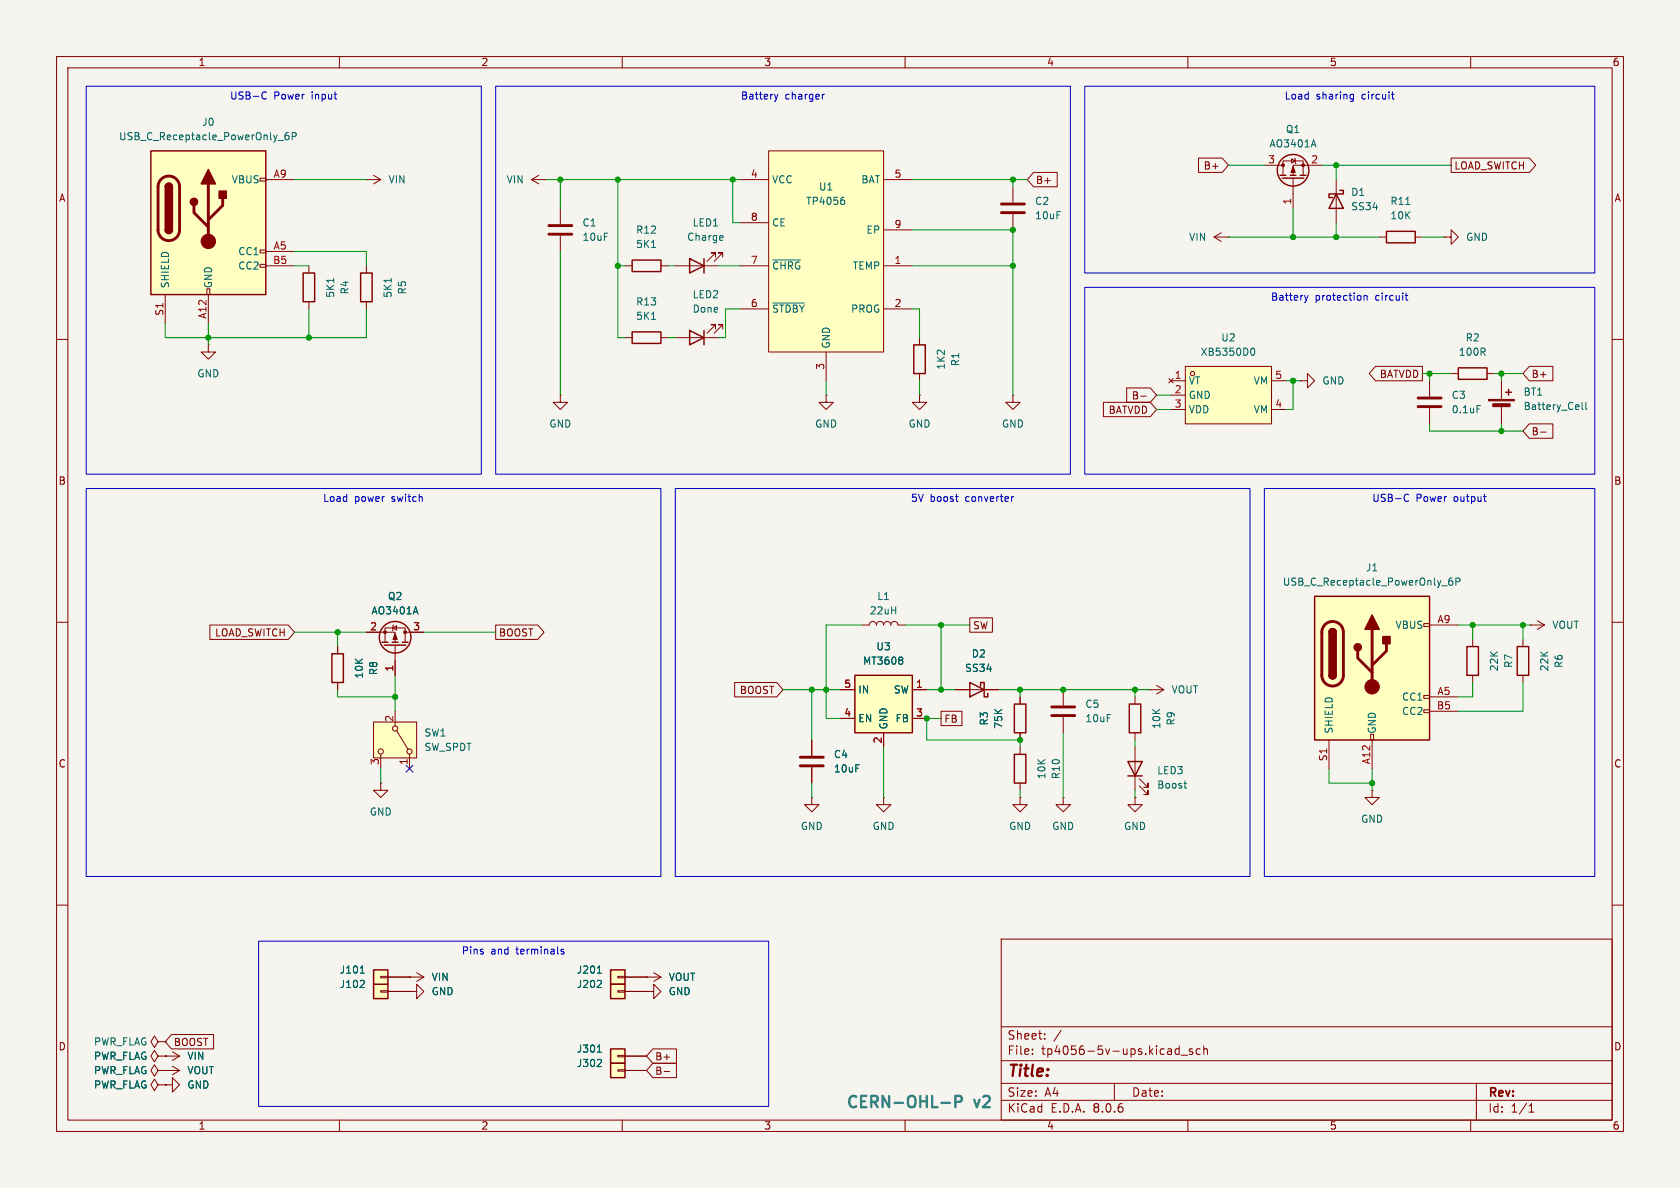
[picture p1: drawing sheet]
<svg xmlns="http://www.w3.org/2000/svg" width="297mm" height="210mm" viewBox="0 0 297 210" stroke-linecap="round" stroke-linejoin="round" font-family="sans-serif">
<path d="M0 0h297v210h-297z" fill="#f5f4ef" stroke="#f5f4ef" stroke-width=".18"/>
<g fill="none" stroke="#840000" stroke-width=".18">
<path d="M10 10h277v190h-277zM12 12h273v186h-273zM60 10v2M110 10v2M160 10v2M210 10v2M260 10v2M94 31.8l1.2 .7M94 31.8h2.5M95.2 31l-1.2 .8M96.5 31.8h.1M99.1 36.8v2.8"/>
<path d="M223.5 29.2h3.3M226.8 31v-2.6h3.6v2.6M228.3 28.1l.7 .3-.7 .4zM228.6 31.5v5.3M228.9 27.9l.1 .2v.7l.1 .2M233.7 29.2h-5.1v1.8M10 60h2M99.1 41.7v2.8M110.5 47h1.3M110.5 59.7h1.3M116.8 47h1.3M116.8 59.7h1.3"/>
<path d="M119.4 47h7.6M126.5 45.5v-.8h-.8h.8l-1.5 1.5M127.8 45.5v-.8h-.8h.8l-1.6 1.5M243.8 41.9h1.3M250.2 41.9h1.3M285 60h2M99.1 69.9v1.2h1.2l-1.2 1.3-1.3-1.3h1.3M99.1 69.9h.1M229.9 67.3h1.2v-1.3l1.3 1.3-1.3 1.3v-1.3M229.9 67.3h.1M10 110h2M285 110h2"/>
<path d="M67.3 138.4v1.3h1.3l-1.3 1.3-1.3-1.3h1.3M67.3 138.4h.1M168.9 121.9h7.6M180.3 123.2v1.3M180.3 129.5v1.3M180.3 132.1v1.3M180.3 138.4v1.3M188 121.9v2.8M188 126.7v2.8M200.7 123.2v1.3M200.7 129.5v1.3M200.7 132.1v7.6"/>
<path d="M201.4 138.9l1.5 1.6v-.8v.8h-.7M201.4 137.7l1.5 1.5v-.8v.8h-.7M203.2 121.9h.1M203.2 121.9h2.5M204.5 121.2l1.2 .7M205.7 121.9l-1.2 .8M10 160h2M180.3 141v1.2h1.3l-1.3 1.3-1.2-1.3h1.2M180.3 141h.1M188 141v1.2h1.2l-1.2 1.3-1.3-1.3h1.3M188 141h.1M200.7 141v1.2h1.2l-1.2 1.3-1.3-1.3h1.3"/>
<path d="M200.7 141h.1M285 160h2M177 166h108v32h-108zM60 198v2M110 198v2M160 198v2M177 194.5h108M177 191.5h108M177 187.5h108M177 181.5h108M182.5 186.3v.1M182.5 185.5v.1"/>
<path d="M184.7 183.6v.1M184.7 182.8v.1M187.6 182.1l-1.3 2M197 191.5v3M207.9 186.3h.6M207.9 185.5h.6M208.5 184.9v1.5M208.8 186.5h1.2M210 198v2M210.8 185.5l-.3-.1-.3 .2 .1 .2 .5 .2v.3h-.6M212.2 185.5l-.5-.1-.2 .3v.4l.1 .2h.6M212.8 185.5l.2-.1 .4 .1 .1 .9"/>
<path d="M212.8 184.9v1.5M260 198v2M261 191.5v6.5M270.3 196.6h.9M270.3 195.5l.4-.4v1.5"/>
</g>
<g fill="none" stroke="#840000" stroke-width=".25">
<path d="M226.3 31h1M226.7 31.5h3.8M228.1 31h1M229.9 31h1M111.8 46h5v2h-5zM111.8 58.7h5v2h-5zM121.9 45.7l2.6 1.3-2.6 1.3zM124.5 45.7v2.6M245.1 40.9h5.1v2h-5.1zM171.4 120.7l2.6 1.2-2.6 1.3zM173.4 121.3v-.6h.6v2.5h.6v-.6M179.3 124.5h2.1v5h-2.1z"/>
<path d="M179.3 133.4h2.1v5h-2.1zM199.4 134.6h2.5l-1.2 2.6zM199.4 137.2h2.5M199.6 124.5h2.1v5h-2.1z"/>
<circle cx="228.6" cy="30.1" r="2.79"/>
</g>
<path d="M232.2 24.7l.5 1.3M248.5 36.1h.8M115.2 43.8h.7M115.2 56.5h.7M127.6 41.6l.2 .3-.6 .2M127.8 42.4l-.2 .1M209.3 138.5h.5M209.5 139.3h.3" fill="none" stroke="#006464" stroke-width=".18"/>
<path d="M97 39.9h4.1M97 41.4h4.1M185.9 126.5h4.1M185.9 125h4.1" fill="none" stroke="#840000" stroke-width=".51"/>
<g fill="#840000" stroke="#840000" stroke-width=".18">
<path d="M228.6 29.5l.4 1h-.8z"/>
<circle cx="230.4" cy="29.2" r=".25"/>
<circle cx="226.8" cy="29.2" r=".25"/>
</g>
<path d="M66 127.6h7.7v6.4h-7.7z" fill="#ffffc2"/>
<g fill="none" stroke="#840000" stroke-width=".18">
<path d="M64.8 47v1.3M64.8 53.3v1.3M36.8 61v1.2h1.3l-1.3 1.3-1.2-1.3h1.2M36.8 61h.1M59.7 114.3v1.3M64.8 111.8h5v1.7M68.1 113.5v-2.5h3.5v2.5M69.5 111l.6-.4v.8zM69.6 110.5l-.1 .1v.8l-.2 .1M69.8 114v5.4M71.6 111.8h3.3M59.7 120.7v1.2"/>
<path d="M66 127.6h7.7v6.4h-7.7zM67.3 133.4v2.5M69.8 125.7v2.6M70.1 129.2l2 3.3M72.4 133.4v2.5M242.6 139.7v1.3h1.2l-1.2 1.2-1.3-1.2h1.3M242.6 139.7h.1"/>
<circle cx="67.3" cy="132.8" r=".46"/>
<circle cx="69.8" cy="128.8" r=".46"/>
<circle cx="72.4" cy="132.8" r=".46"/>
</g>
<g fill="none" stroke="#840000" stroke-width=".25">
<path d="M63.8 48.3h2v5h-2zM58.7 115.6h2v5.1h-2zM67.6 113.5h1M67.9 114h3.9M69.3 113.5h1.1M71.1 113.5h1"/>
<circle cx="69.8" cy="112.6" r="2.79"/>
</g>
<g fill="#840000" stroke="#840000" stroke-width=".18">
<path d="M69.8 112l.4 1h-.7z"/>
<circle cx="68.1" cy="111.8" r=".25"/>
<circle cx="71.6" cy="111.8" r=".25"/>
</g>
<path d="M69.2 49.2v.7M73.5 107.3l.4 1.2" fill="none" stroke="#006464" stroke-width=".18"/>
<path d="M26.7 26.7h20.3v25.4h-20.3z" fill="#ffffc2"/>
<g fill="none" stroke="#840000" stroke-width=".18">
<path d="M46 31.5h1v.5h-1zM47 31.8h5.1M64.8 31.8h.1M64.8 31.8h2.5M66 31l1.3 .8M67.3 31.8l-1.3 .7M29.2 52.1v5.1M36.6 51.1h.5v1h-.5zM36.8 52.1v5.1M46 46.7h1v.5h-1zM46 44.2h1v.5h-1zM47 44.5h5.1"/>
<path d="M47 47h5.1M54.6 47v1.3M54.6 53.3v1.3"/>
</g>
<path d="M26.7 26.7h20.3v25.4h-20.3zM29.2 33a.64 .64 0 0 1 .6-.6 .64 .64 0 0 1 .7 .6M29.2 40.6a.64 .64 0 0 0 .6 .7 .64 .64 0 0 0 .7-.7M53.6 48.3h2v5h-2z" fill="none" stroke="#840000" stroke-width=".25"/>
<path d="M28.5 31.7a1.9 1.9 0 0 1 2.1-.4 1.9 1.9 0 0 1 1.1 1.7v7.6a1.91 1.91 0 0 1-1.9 1.9 1.91 1.91 0 0 1-1.9-1.9v-7.7l.2-.7zM34.3 36.3v1.3l2.5 2.5M36.8 32.5v10.2M39.4 35.1v1.2l-2.6 2.6" fill="none" stroke="#840000" stroke-width=".51"/>
<g fill="#840000" stroke="#840000" stroke-width=".25">
<path d="M29.2 40.6h1.3a.64 .64 0 0 1-.7 .7 .64 .64 0 0 1-.6-.7z"/>
<path d="M29.2 33h1.3v7.6h-1.3z"/>
<path d="M29.4 32.6a.64 .64 0 0 1 .7-.2 .64 .64 0 0 1 .4 .6h-1.3z"/>
<path d="M36.8 30l1.3 2.5h-2.5z"/>
<path d="M38.7 33.8h1.3v1.3h-1.3z"/>
<circle cx="34.3" cy="35.7" r=".63"/>
</g>
<circle cx="36.8" cy="42.7" r="1.27" fill="#840000" stroke="#840000" stroke-width=".18"/>
<path d="M49.2 24.8h.9M51 23.4l-.4 .1a.86 .86 0 0 0 0 1.2l.4-.1 .1-.4-.2-.3-.4 .1-.1 .2M51.6 24.1l.7-.1 .1-.1-.1-.3-.7-.2v1.3M59 49.2v.7" fill="none" stroke="#006464" stroke-width=".18"/>
<path d="M135.9 26.7h20.3v35.5h-20.3z" fill="#ffffc2"/>
<g fill="none" stroke="#840000" stroke-width=".18">
<path d="M130.8 31.8h5.1M130.8 39.4h5.1M135.9 26.7h20.3v35.5h-20.3zM156.2 31.8h5.1M119.4 59.7h7.6M126.5 58.2v-.8h-.8h.8l-1.5 1.5M127.8 58.2v-.8h-.8h.8l-1.6 1.5M130.8 47h5.1M130.8 54.6h5.1M156.2 47h5.1M156.2 54.6h5.1M156.2 40.6h5.1"/>
<path d="M146 69.9v1.2h1.3l-1.3 1.3-1.2-1.3h1.2M146 69.9h.1M146 62.2v5.1"/>
</g>
<path d="M149 34.9h.2M149.1 35.4l.2 .2v.3l-.2 .2M136.6 53.6h5.6M136.6 45.9h4.9" fill="none" stroke="#006464" stroke-width=".18"/>
<path d="M121.9 58.4l2.6 1.3-2.6 1.3zM124.5 58.4v2.6" fill="none" stroke="#840000" stroke-width=".25"/>
<path d="M66 174h2.6v2.5h-2.6z" fill="#ffffc2"/>
<path d="M260.3 113v1.3M260.3 119.4v1.3M269.2 113v1.3M269.2 119.4v1.3M270.5 110.5h.1M270.5 110.5h2.5M271.8 109.7l1.2 .8M273 110.5l-1.2 .8M67.3 175.1h1.3v.3h-1.3zM68.6 175.3h3.8" fill="none" stroke="#840000" stroke-width=".18"/>
<path d="M259.3 114.3h2.1v5.1h-2.1zM268.2 114.3h2.1v5.1h-2.1zM66 174h2.6v2.5h-2.6z" fill="none" stroke="#840000" stroke-width=".25"/>
<path d="M64.3 173.4l.1 .1v.3l-.8 .8h.8" fill="none" stroke="#006464" stroke-width=".18"/>
<path d="M232.4 105.4h20.3v25.4h-20.3z" fill="#ffffc2"/>
<g fill="none" stroke="#840000" stroke-width=".18">
<path d="M236.2 31.8v7.6M255.3 41.9h1.2v-1.3l1.3 1.3-1.3 1.3v-1.3M255.3 41.9h.1M252.7 67.3v2.8M252.7 72.1v2.8M256.5 66h1.3M262.9 66h1.3M265.4 67.3v3.3M265.4 71.6v3.3M251.7 110.2h1v.5h-1zM252.7 110.5h5.1M234.9 130.8v5.1"/>
<path d="M242.3 129.8h.5v1h-.5zM242.6 130.8v5.1M251.7 125.5h1v.5h-1zM251.7 122.9h1v.5h-1zM252.7 123.2h5.1M252.7 125.7h5.1"/>
</g>
<path d="M236.2 34.3l1.3 2.5h-2.6zM236.9 33.7h.6v.6h-2.6v.6h.7M257.8 65h5.1v2.1h-5.1zM266.2 69.3h1M266.7 68.8v1.1M232.4 105.4h20.3v25.4h-20.3zM234.9 119.4a.64 .64 0 0 0 .7 .6 .64 .64 0 0 0 .6-.6M234.9 111.8a.64 .64 0 0 1 .7-.7 .64 .64 0 0 1 .6 .7" fill="none" stroke="#840000" stroke-width=".25"/>
<path d="M250.7 70.4h4.1M250.7 71.9h4.1M234.2 110.4a1.9 1.9 0 0 1 2.1-.4 1.9 1.9 0 0 1 1.2 1.8v7.6a1.91 1.91 0 0 1-1.9 1.9 1.91 1.91 0 0 1-1.9-1.9v-7.8l.2-.6zM240 115.1v1.2l2.6 2.6M242.6 111.3v10.1M245.1 113.8v1.3l-2.5 2.5" fill="none" stroke="#840000" stroke-width=".51"/>
<g fill="#840000" stroke="#840000" stroke-width=".25">
<path d="M234.9 119.4h1.3a.64 .64 0 0 1-.6 .6 .64 .64 0 0 1-.7-.6z"/>
<path d="M234.9 111.8h1.3v7.6h-1.3z"/>
<path d="M235.1 111.3a.64 .64 0 0 1 .7-.1 .64 .64 0 0 1 .4 .6h-1.3z"/>
<path d="M242.6 108.7l1.2 2.6h-2.5z"/>
<path d="M244.5 112.5h1.2v1.3h-1.2z"/>
<circle cx="240" cy="114.4" r=".63"/>
</g>
<g fill="#840000" stroke="#840000" stroke-width=".18">
<path d="M263.1 70.6h4.6v.3h-4.6z"/>
<path d="M263.9 71.4h3.1v.5h-3.1z"/>
<circle cx="242.6" cy="121.4" r="1.27"/>
</g>
<path d="M261.1 71.7h.6M279.7 71.1v1.1l.2 .2M280.4 71.1v1.1l.1 .2M254.9 103.6h1M256.7 102.2h-.3a.85 .85 0 0 0 0 1.2l.4-.1v-.4l-.2-.2h-.4l-.1 .2M257.4 102.8h.6l.1-.2v-.3l-.7-.1v1.2" fill="none" stroke="#006464" stroke-width=".18"/>
<path d="M209.5 64.8h15.3v10.1h-15.3z" fill="#ffffc2"/>
<g fill="none" stroke="#840000" stroke-width=".18">
<path d="M162.6 59.7v1.3M162.6 69.9v1.2h1.2l-1.2 1.3-1.3-1.3h1.3M162.6 69.9h.1M162.6 66v1.3M179.1 69.9v1.2h1.2l-1.2 1.3-1.3-1.3h1.3M179.1 69.9h.1M206.6 66.9l.8 .8M207 67.3h2.5M207 69.9h2.5M207 72.4h2.5M207.4 66.9l-.8 .8M209.5 64.8h15.3v10.1h-15.3z"/>
<path d="M224.8 67.3h2.5M224.8 72.4h2.5M27.9 189.2l-.6-1-.6 1 .6 1 .6-1h1.3M27.9 191.8l-.6-1-.6 1 .6 1 .6-1h1.3M27.9 186.7l-.6-1-.6 1 .6 1 .6-1h1.3M29.2 186.7h.1M29.2 189.2h.1M29.2 191.8h.1M29.2 186.7h2.5M29.2 189.2h2.5M30.5 185.9l1.2 .8M30.5 188.5l1.2 .7"/>
<path d="M31.7 186.7l-1.2 .8M31.7 189.2l-1.2 .8"/>
<circle cx="210.8" cy="66" r=".38"/>
</g>
<path d="M221.2 61.7l.2-.2a.68 .68 0 0 1 .4 .7 .68 .68 0 0 1-.4 .6l-.2-.1" fill="none" stroke="#006464" stroke-width=".18"/>
<path d="M161.5 61h2.1v5h-2.1z" fill="none" stroke="#840000" stroke-width=".25"/>
<path d="M107.9 185.4h2.6v2.6h-2.6z" fill="#ffffc2"/>
<path d="M27.9 184.2l-.6-1.1-.6 1.1 .6 1 .6-1h1.3M29.2 191.8h1.3v-1.3l1.2 1.3-1.2 1.2v-1.2M29.2 191.8h.1M29.2 184.2h.1M109.2 186.6h1.3v.2h-1.3zM110.5 186.7h3.8" fill="none" stroke="#840000" stroke-width=".18"/>
<path d="M107.9 185.4h2.6v2.6h-2.6z" fill="none" stroke="#840000" stroke-width=".25"/>
<path d="M105.6 186h.7" fill="none" stroke="#006464" stroke-width=".18"/>
<path d="M107.9 188h2.6v2.5h-2.6z" fill="#ffffc2"/>
<path d="M214.6 41.9l1.3 .8M214.6 41.9h2.6M215.9 41.1l-1.3 .8M217.2 41.9h.1M109.2 189.1h1.3v.3h-1.3zM110.5 189.2h3.8" fill="none" stroke="#840000" stroke-width=".18"/>
<path d="M107.9 188h2.6v2.5h-2.6z" fill="none" stroke="#840000" stroke-width=".25"/>
<path d="M106.2 187.3l.1 .2v.3l-.8 .7h.8" fill="none" stroke="#006464" stroke-width=".18"/>
<path d="M107.9 171.5h2.6v2.5h-2.6z" fill="#ffffc2"/>
<path d="M152.4 110.5h1.3a.64 .64 0 0 1 .6-.6 .64 .64 0 0 1 .6 .6 .64 .64 0 0 1 .7-.6 .64 .64 0 0 1 .6 .6 .64 .64 0 0 1 .6-.6 .64 .64 0 0 1 .7 .6 .64 .64 0 0 1 .6-.6 .64 .64 0 0 1 .6 .6h1.3M143.5 130.8v2.8M143.5 135.6v2.8M72.4 172.7h.1M72.4 172.7h2.5M73.7 172l1.2 .7M74.9 172.7l-1.2 .8M109.2 172.6h1.3v.2h-1.3zM110.5 172.7h3.8" fill="none" stroke="#840000" stroke-width=".18"/>
<path d="M107.9 171.5h2.6v2.5h-2.6z" fill="none" stroke="#840000" stroke-width=".25"/>
<path d="M105.6 172h.7" fill="none" stroke="#006464" stroke-width=".18"/>
<path d="M141.5 135.4h4M141.5 133.9h4" fill="none" stroke="#840000" stroke-width=".51"/>
<path d="M66 171.5h2.6v2.5h-2.6z" fill="#ffffc2"/>
<path d="M67.3 172.6h1.3v.2h-1.3zM68.6 172.7h3.8" fill="none" stroke="#840000" stroke-width=".18"/>
<path d="M66 171.5h2.6v2.5h-2.6z" fill="none" stroke="#840000" stroke-width=".25"/>
<path d="M63.7 172h.7" fill="none" stroke="#006464" stroke-width=".18"/>
<path d="M151.1 119.4h10.2v10.1h-10.2z" fill="#ffffc2"/>
<path d="M151.1 119.4h10.2v10.1h-10.2z" fill="none" stroke="#840000" stroke-width=".25"/>
<g fill="none" stroke="#840000" stroke-width=".18">
<path d="M179.1 33v2.8M179.1 37.8v2.8M148.6 121.9h2.5M148.6 127h2.5M156.2 129.5v2.6M161.3 121.9h2.5M161.3 127h2.5M143.5 141v1.2h1.3l-1.3 1.3-1.3-1.3h1.3M143.5 141h.1M156.2 141v1.2h1.3l-1.3 1.3-1.3-1.3h1.3M156.2 141h.1M72.4 175.3h1.3v1.2l1.2-1.2-1.2-1.3v1.3"/>
<path d="M72.4 175.3h.1M114.3 172.7h.1M114.3 175.3h1.3v1.2l1.2-1.2-1.2-1.3v1.3M114.3 175.3h.1M114.3 172.7h2.5M115.6 172l1.2 .7M116.8 172.7l-1.2 .8"/>
</g>
<path d="M159.5 116.2l.1 .2-.1 .2M159.5 116.8l.1 .1-.1 .5" fill="none" stroke="#006464" stroke-width=".18"/>
<path d="M177 36.1h4.1M177 37.6h4.1" fill="none" stroke="#840000" stroke-width=".51"/>
<path d="M107.9 174h2.6v2.5h-2.6z" fill="#ffffc2"/>
<g fill="none" stroke="#840000" stroke-width=".18">
<path d="M182.7 30.5h4.2v2.5h-4.2l-1.1-1.2zM211.9 27.9h4.2l1.1 1.3-1.1 1.3h-4.2zM256.5 27.9h13.9l1.1 1.3-1.1 1.3h-13.9zM195.1 71.1h8.3l1.1 1.3-1.1 1.3h-8.3zM199.2 68.6h4.2l1.1 1.3-1.1 1.2h-4.2zM201.7 70h.9M243.2 64.8h8.3v2.5h-8.3l-1.1-1.3zM270.4 74.9h4.1v2.6h-4.1l-1.2-1.3zM270.4 64.8h4.1v2.5h-4.1l-1.2-1.3zM272.3 76.4h1M37.1 110.5h13.9l1.1 1.3-1.1 1.2h-13.9zM59.7 114.3v1.3"/>
<path d="M64.8 111.8h2.5M69.8 116.8v2.6M72.4 111.8h2.5M87.6 110.5h7.5l1.1 1.3-1.1 1.2h-7.5zM171.4 109.2h4v2.6h-4zM59.7 120.7v1.2M129.9 120.6h7.4l1.1 1.3-1.1 1.3h-7.4zM143.5 130.8v2.8M143.5 135.6v2.8M148.6 121.9h2.5M148.6 127h2.5M156.2 129.5v2.6"/>
<path d="M161.3 121.9h2.5M161.3 127h2.5M166.4 125.7h3.7v2.6h-3.7zM168.9 121.9h2.5M174 121.9h2.5M180.3 123.2v1.3M180.3 129.5v1.3M68.6 175.3h3.8M68.6 172.7h3.8M72.4 175.3h.1M72.4 172.7h.1M109.2 175.1h1.3v.3h-1.3z"/>
<path d="M110.5 175.3h3.8M110.5 172.7h3.8M114.3 175.3h.1M114.3 172.7h.1M29.2 191.8h.1M29.2 189.2h.1M29.2 186.7h.1M30.3 182.9h7.5v2.5h-7.5l-1.1-1.2zM110.5 186.7h3.8M110.5 189.2h3.8M115.4 185.4h4.2v2.6h-4.2l-1.1-1.3zM115.4 188h4.2v2.5h-4.2l-1.1-1.3z"/>
<path d="M117.4 189.4h1"/>
</g>
<path d="M107.9 174h2.6v2.5h-2.6z" fill="none" stroke="#840000" stroke-width=".25"/>
<path d="M73.5 107.3l.4 1.2M159.5 116.2l.1 .2-.1 .2M159.5 116.8l.1 .1-.1 .5M63.7 172h.7M64.3 173.4l.1 .1v.3l-.8 .8h.8M105.6 172h.7M106.2 173.4l.1 .1v.3l-.8 .8h.8M105.6 186h.7M106.2 187.3l.1 .2v.3l-.8 .7h.8" fill="none" stroke="#006464" stroke-width=".18"/>
<path d="M166.4 195h1.5M168.9 194.8h.8a.54 .54 0 0 0 .4-.5 .54 .54 0 0 0-.4-.6h-.8v2" fill="none" stroke="#0099b0" stroke-width=".4"/>
<g fill="none" stroke="#0000c2" stroke-width=".18">
<path d="M15.2 15.2h69.9v68.6h-69.9zM46.5 16.3l.3-.1 .3 .2M47.1 17.4l-.3 .1h-.3M87.6 15.2h101.6v68.6h-101.6zM136.9 16.7l.3 .8M137.2 17.5l-.2 .4M137.5 16.7l-.3 .8M145.7 16.7l-.3 .2M191.8 15.2h90.1v33.1h-90.1zM238.9 16.7h.4M239.3 17.5h-.4M239.3 16.7v1l-.1 .2h-.3"/>
<path d="M246 16.7h.5M246.2 16.2v1.1l.3 .2M191.8 50.8h90.1v33h-90.1zM230.6 52.2l.3 .9M230.9 53.1l-.2 .3M231.2 52.2l-.3 .9M241.1 52.2v.9M241.1 52.3l.2-.1 .3 .1 .1 .8M248.4 52.2h.5M248.6 51.8v1.1l.3 .2M15.2 86.4h101.6v68.5h-101.6zM119.4 86.4h101.6v68.5h-101.6z"/>
<path d="M168.9 87.8h.5M169.3 88.6h.1M178.8 87.8v.8M179.2 87.8l-.4 .2M223.5 86.4h58.4v68.5h-58.4zM248.5 87.4h.3l.2 .1M249 88.5l-.2 .1h-.3M262.3 87.8h.4M262.5 88.6h.2M45.7 166.4h90.2v29.2h-90.2zM99.7 167.9l-.3-.1-.2 .2v.2l.5 .1v.3h-.5"/>
</g>
<g fill="none" stroke="#009600" stroke-width=".18">
<path d="M52.1 31.8h12.7M96.5 31.8h34.3M99.1 31.8v5M109.2 31.8v27.9h1.3M129.5 31.8v7.6h1.3M161.3 31.8h20.3M179.1 31.8v1.2M217.2 29.2h6.3M228.6 36.8v5.1M233.7 29.2h22.8M236.2 29.2v2.6M236.2 39.4v2.5"/>
<path d="M36.8 57.2v3.8M52.1 47h2.5M52.1 44.5h12.7v2.5M54.6 54.6v5.1M64.8 54.6v5.1h-35.6v-2.5M99.1 44.5v25.4M109.2 47h1.3M118.1 47h1.3M118.1 59.7h1.3M127 47h3.8M130.8 54.6h-2.5v5.1h-1.3M161.3 47h17.8"/>
<path d="M161.3 54.6h1.3v5.1M161.3 40.6h17.8v29.3M217.2 41.9h26.6M251.5 41.9h3.8M146 67.3v2.6M162.6 67.3v2.6M204.5 72.4h2.5M204.5 69.9h2.5M227.3 67.3h2.6M228.6 67.3v5.1h-1.3M251.5 66h5M252.7 66v1.3"/>
<path d="M252.7 74.9v1.3h16.5M264.2 66h5M265.4 66v1.3M265.4 74.9v1.3M52.1 111.8h12.7M59.7 111.8v2.5M69.8 119.4v6.3M74.9 111.8h12.7M152.4 110.5h-6.4v16.5h2.6M160 110.5h11.4M166.4 110.5v11.4M257.8 110.5h12.7"/>
<path d="M260.3 110.5v2.5M269.2 110.5v2.5M59.7 121.9v1.3h10.1M67.3 135.9v2.5M138.4 121.9h10.2M143.5 121.9v8.9M143.5 138.4v2.6M156.2 132.1v8.9M163.8 121.9h5.1M166.4 127h-2.6v3.8h16.5v1.3M176.5 121.9h26.7M180.3 121.9v1.3"/>
<path d="M180.3 139.7v1.3M188 129.5v11.5M200.7 121.9v1.3M200.7 130.8v1.3M200.7 139.7v1.3M234.9 135.9v2.5h7.7M242.6 135.9v3.8M260.3 120.7v2.5h-2.5M269.2 120.7v5h-11.4"/>
</g>
<path d="M71.8 135.3l1.2 1.2M73 135.3l-1.2 1.2" fill="none" stroke="#000084" stroke-width=".18"/>
<g fill="#009600" stroke="#009600" stroke-width=".18">
<circle cx="236.2" cy="41.9" r=".46"/>
<circle cx="179.1" cy="31.8" r=".46"/>
<circle cx="179.1" cy="40.6" r=".46"/>
<circle cx="228.6" cy="41.9" r=".46"/>
<circle cx="228.6" cy="67.3" r=".46"/>
<circle cx="179.1" cy="47" r=".46"/>
<circle cx="200.7" cy="121.9" r=".46"/>
<circle cx="166.4" cy="110.5" r=".46"/>
<circle cx="180.3" cy="130.8" r=".46"/>
<circle cx="180.3" cy="121.9" r=".46"/>
<circle cx="188" cy="121.9" r=".46"/>
<circle cx="265.4" cy="66" r=".46"/>
<circle cx="252.7" cy="66" r=".46"/>
<circle cx="236.2" cy="29.2" r=".46"/>
<circle cx="265.4" cy="76.2" r=".46"/>
<circle cx="260.3" cy="110.5" r=".46"/>
<circle cx="269.2" cy="110.5" r=".46"/>
<circle cx="242.6" cy="138.4" r=".46"/>
<circle cx="146" cy="121.9" r=".46"/>
<circle cx="166.4" cy="121.9" r=".46"/>
<circle cx="163.8" cy="127" r=".46"/>
<circle cx="143.5" cy="121.9" r=".46"/>
<circle cx="36.8" cy="59.7" r=".46"/>
<circle cx="59.7" cy="111.8" r=".46"/>
<circle cx="54.6" cy="59.7" r=".46"/>
<circle cx="109.2" cy="31.8" r=".46"/>
<circle cx="109.2" cy="47" r=".46"/>
<circle cx="99.1" cy="31.8" r=".46"/>
<circle cx="129.5" cy="31.8" r=".46"/>
<circle cx="69.8" cy="123.2" r=".46"/>
</g>
<text font-size="2.8" fill="#840000" x="178" y="190.9">Title:</text>
<g font-size="2.8" fill="#0099b0">
<text x="149.4" y="196.4">CERN-OHL-P</text>
<text x="172.3" y="196.4">v2</text>
</g>
<g font-size="2.1" fill="#840000">
<text x="178" y="184">Sheet:</text>
<text x="178" y="186.7">File:</text>
<text x="184.1" y="186.7">tp4056-5v-ups.kicad_sch</text>
<text x="178" y="196.9">KiCad</text>
<text x="178" y="194.1">Size:</text>
<text x="184.7" y="194.1">A4</text>
<text x="185.7" y="196.9">E.D.A.</text>
<text x="193.3" y="196.9">8.0.6</text>
<text x="200" y="194.1">Date:</text>
<text x="263" y="194.3">Rev:</text>
<text x="263" y="196.9">Id:</text>
<text x="267.1" y="196.9">1/1</text>
</g>
<g font-size="1.8" fill="#840000">
<text x="35" y="11.9">1</text>
<text x="85" y="11.9">2</text>
<text x="135" y="11.9">3</text>
<text x="185" y="11.9">4</text>
<text x="235" y="11.9">5</text>
<text x="285" y="11.9">6</text>
<text x="10.3" y="35.9">A</text>
<text x="183" y="32.7">B+</text>
<text x="212.7" y="30.2">B+</text>
<text x="257" y="30.2">LOAD_SWITCH</text>
<text x="285.3" y="35.9">A</text>
<text x="200" y="70.8">B-</text>
<text x="243.8" y="67">BATVDD</text>
<text x="270.7" y="67">B+</text>
<text x="195.9" y="73.3">BATVDD</text>
<text x="270.7" y="77.2">B-</text>
<text x="10.3" y="85.9">B</text>
<text x="285.3" y="85.9">B</text>
<text x="37.9" y="112.7">LOAD_SWITCH</text>
<text x="88.1" y="112.7">BOOST</text>
<text x="171.9" y="111.4">SW</text>
<text x="130.7" y="122.9">BOOST</text>
<text x="166.8" y="128">FB</text>
<text x="10.3" y="135.9">C</text>
<text x="285.3" y="135.9">C</text>
<text x="10.3" y="185.9">D</text>
<text x="30.6" y="185.1">BOOST</text>
<text x="285.3" y="185.9">D</text>
<text x="115.7" y="187.6">B+</text>
<text x="115.7" y="190.2">B-</text>
<text x="35" y="199.9">1</text>
<text x="85" y="199.9">2</text>
<text x="135" y="199.9">3</text>
<text x="185" y="199.9">4</text>
<text x="235" y="199.9">5</text>
<text x="285" y="199.9">6</text>
</g>
<g font-size="1.8" fill="#0000c2">
<text x="40.6" y="17.9">USB-C</text>
<text x="48.4" y="17.9">Power</text>
<text x="55.2" y="17.9">input</text>
<text x="130.9" y="17.9">Battery</text>
<text x="138.8" y="17.9">charger</text>
<text x="227" y="17.9">Load</text>
<text x="232.7" y="17.9">sharing</text>
<text x="240.8" y="17.9">circuit</text>
<text x="224.6" y="53.5">Battery</text>
<text x="232.5" y="53.5">protection</text>
<text x="243.3" y="53.5">circuit</text>
<text x="57" y="89">Load</text>
<text x="62.7" y="89">power</text>
<text x="69.3" y="89">switch</text>
<text x="160.9" y="89">5V</text>
<text x="164.4" y="89">boost</text>
<text x="170.8" y="89">converter</text>
<text x="242.5" y="89">USB-C</text>
<text x="250.3" y="89">Power</text>
<text x="257.1" y="89">output</text>
<text x="81.5" y="169">Pins</text>
<text x="86.8" y="169">and</text>
<text x="91.4" y="169">terminals</text>
</g>
<g font-size="1.8" fill="#006464">
<text x="35.6" y="22.5">J0</text>
<text x="227.2" y="23.7">Q1</text>
<text x="20.9" y="25">USB_C_Receptacle_PowerOnly_6P</text>
<text x="224.3" y="26.3">AO3401A</text>
<text x="40.9" y="32.6">VBUS</text>
<text x="68.6" y="32.6">VIN</text>
<text x="89.5" y="32.6">VIN</text>
<text x="136.4" y="32.6">VCC</text>
<text x="144.7" y="33.9">U1</text>
<text x="152.2" y="32.6">BAT</text>
<text x="238.8" y="34.8">D1</text>
<text x="102.9" y="40.2">C1</text>
<text x="112.4" y="41.5">R12</text>
<text x="122.3" y="40.2">LED1</text>
<text x="136.4" y="40.2">CE</text>
<text x="142.4" y="36.4">TP4056</text>
<text x="153.1" y="41.5">EP</text>
<text x="182.9" y="36.4">C2</text>
<text x="182.9" y="39">10uF</text>
<text x="238.8" y="37.4">SS34</text>
<text x="245.7" y="36.4">R11</text>
<text x="245.7" y="39">10K</text>
<text x="42" y="45.3">CC1</text>
<text x="42" y="47.9">CC2</text>
<text x="102.9" y="42.8">10uF</text>
<text x="112.4" y="44">5K1</text>
<text x="121.4" y="42.8">Charge</text>
<text x="136.4" y="47.9">~{CHRG}</text>
<text x="150.7" y="47.9">TEMP</text>
<text x="210.1" y="42.8">VIN</text>
<text x="259.1" y="42.8">GND</text>
<text x="30.1" y="51.1" transform="rotate(-90 30.1 51.1)">SHIELD</text>
<text x="37.7" y="51.1" transform="rotate(-90 37.7 51.1)">GND</text>
<text x="59.3" y="52.7" transform="rotate(-90 59.3 52.7)">5K1</text>
<text x="61.8" y="52.1" transform="rotate(-90 61.8 52.1)">R4</text>
<text x="69.4" y="52.7" transform="rotate(-90 69.4 52.7)">5K1</text>
<text x="72" y="52.1" transform="rotate(-90 72 52.1)">R5</text>
<text x="122.3" y="52.9">LED2</text>
<text x="112.4" y="54.2">R13</text>
<text x="112.4" y="56.7">5K1</text>
<text x="122.3" y="55.5">Done</text>
<text x="136.4" y="55.5">~{STDBY}</text>
<text x="150.4" y="55.5">PROG</text>
<text x="146.9" y="61.7" transform="rotate(-90 146.9 61.7)">GND</text>
<text x="167.2" y="65.4" transform="rotate(-90 167.2 65.4)">1K2</text>
<text x="169.8" y="64.8" transform="rotate(-90 169.8 64.8)">R1</text>
<text x="212.2" y="63.1">XB5350D0</text>
<text x="215.8" y="60.6">U2</text>
<text x="257.8" y="63.1">100R</text>
<text x="259" y="60.6">R2</text>
<text x="34.8" y="66.9">GND</text>
<text x="210.1" y="68.2">VT</text>
<text x="210.1" y="70.7">GND</text>
<text x="221.5" y="68.2">VM</text>
<text x="233.7" y="68.2">GND</text>
<text x="256.6" y="70.7">C3</text>
<text x="269.3" y="70.1">BT1</text>
<text x="97" y="75.8">GND</text>
<text x="144" y="75.8">GND</text>
<text x="160.5" y="75.8">GND</text>
<text x="177" y="75.8">GND</text>
<text x="210.1" y="73.3">VDD</text>
<text x="221.5" y="73.3">VM</text>
<text x="256.6" y="73.3">0.1uF</text>
<text x="269.3" y="72.7">Battery_Cell</text>
<text x="241.4" y="101.2">J1</text>
<text x="68.5" y="106.3">Q2</text>
<text x="155" y="106.3">L1</text>
<text x="226.7" y="103.7">USB_C_Receptacle_PowerOnly_6P</text>
<text x="65.6" y="108.8">AO3401A</text>
<text x="153.7" y="108.8">22uH</text>
<text x="246.6" y="111.4">VBUS</text>
<text x="274.3" y="111.4">VOUT</text>
<text x="66.9" y="119.5" transform="rotate(-90 66.9 119.5)">R8</text>
<text x="152.5" y="117.7">MT3608</text>
<text x="154.8" y="115.2">U3</text>
<text x="170.5" y="119">SS34</text>
<text x="171.7" y="116.4">D2</text>
<text x="265" y="118.8" transform="rotate(-90 265 118.8)">22K</text>
<text x="267.6" y="118.2" transform="rotate(-90 267.6 118.2)">R7</text>
<text x="273.9" y="118.8" transform="rotate(-90 273.9 118.8)">22K</text>
<text x="276.5" y="118.2" transform="rotate(-90 276.5 118.2)">R6</text>
<text x="64.4" y="120.1" transform="rotate(-90 64.4 120.1)">10K</text>
<text x="151.6" y="122.8">IN</text>
<text x="157.9" y="122.8">SW</text>
<text x="191.8" y="125.3">C5</text>
<text x="207" y="122.8">VOUT</text>
<text x="247.8" y="124.1">CC1</text>
<text x="74.9" y="130.4">SW1</text>
<text x="151.6" y="127.9">EN</text>
<text x="157.1" y="129" transform="rotate(-90 157.1 129)">GND</text>
<text x="158.2" y="127.9">FB</text>
<text x="174.9" y="128.3" transform="rotate(-90 174.9 128.3)">R3</text>
<text x="177.4" y="128.9" transform="rotate(-90 177.4 128.9)">75K</text>
<text x="191.8" y="127.9">10uF</text>
<text x="205.3" y="128.9" transform="rotate(-90 205.3 128.9)">10K</text>
<text x="207.9" y="128.3" transform="rotate(-90 207.9 128.3)">R9</text>
<text x="235.8" y="129.8" transform="rotate(-90 235.8 129.8)">SHIELD</text>
<text x="243.4" y="129.8" transform="rotate(-90 243.4 129.8)">GND</text>
<text x="247.8" y="126.6">CC2</text>
<text x="74.9" y="132.9">SW_SPDT</text>
<text x="147.3" y="134.2">C4</text>
<text x="147.3" y="136.8">10uF</text>
<text x="185" y="137.8" transform="rotate(-90 185 137.8)">10K</text>
<text x="187.6" y="137.8" transform="rotate(-90 187.6 137.8)">R10</text>
<text x="204.5" y="137.1">LED3</text>
<text x="204.5" y="139.6">Boost</text>
<text x="65.3" y="144.4">GND</text>
<text x="141.5" y="146.9">GND</text>
<text x="154.2" y="146.9">GND</text>
<text x="178.3" y="146.9">GND</text>
<text x="185.9" y="146.9">GND</text>
<text x="198.6" y="146.9">GND</text>
<text x="240.5" y="145.6">GND</text>
<text x="60" y="172.3">J101</text>
<text x="76.2" y="173.6">VIN</text>
<text x="101.9" y="172.3">J201</text>
<text x="118.1" y="173.6">VOUT</text>
<text x="60" y="174.9">J102</text>
<text x="76.2" y="176.1">GND</text>
<text x="101.9" y="174.9">J202</text>
<text x="118.1" y="176.1">GND</text>
<text x="16.5" y="185">PWR_FLAG</text>
<text x="16.5" y="190.1">PWR_FLAG</text>
<text x="16.5" y="187.6">PWR_FLAG</text>
<text x="33" y="187.6">VIN</text>
<text x="33" y="190.1">VOUT</text>
<text x="101.9" y="186.3">J301</text>
<text x="101.9" y="188.8">J302</text>
<text x="16.5" y="192.6">PWR_FLAG</text>
<text x="33" y="192.6">GND</text>
</g>
<g font-size="1.8" fill="#a90000">
<text x="224.1" y="29">3</text>
<text x="231.7" y="29">2</text>
<text x="48.3" y="31.5">A9</text>
<text x="132.6" y="31.5">4</text>
<text x="158" y="31.5">5</text>
<text x="132.6" y="39.1">8</text>
<text x="158" y="40.4">9</text>
<text x="228.3" y="36.3" transform="rotate(-90 228.3 36.3)">1</text>
<text x="48.2" y="46.7">B5</text>
<text x="48.3" y="44.2">A5</text>
<text x="132.6" y="46.7">7</text>
<text x="158" y="46.7">1</text>
<text x="29" y="55.9" transform="rotate(-90 29 55.9)">S1</text>
<text x="36.6" y="56.5" transform="rotate(-90 36.6 56.5)">A12</text>
<text x="132.6" y="54.4">6</text>
<text x="158" y="54.4">2</text>
<text x="145.8" y="65.5" transform="rotate(-90 145.8 65.5)">3</text>
<text x="207.6" y="67.1">1</text>
<text x="207.6" y="69.6">2</text>
<text x="225.4" y="67.1">5</text>
<text x="207.6" y="72.1">3</text>
<text x="225.4" y="72.1">4</text>
<text x="65.3" y="111.5">2</text>
<text x="73" y="111.5">3</text>
<text x="254" y="110.2">A9</text>
<text x="69.6" y="118.8" transform="rotate(-90 69.6 118.8)">1</text>
<text x="149.2" y="121.7">5</text>
<text x="161.9" y="121.7">1</text>
<text x="253.9" y="125.5">B5</text>
<text x="254" y="122.9">A5</text>
<text x="69.6" y="127.7" transform="rotate(-90 69.6 127.7)">2</text>
<text x="149.2" y="126.7">4</text>
<text x="156" y="131.5" transform="rotate(-90 156 131.5)">2</text>
<text x="161.9" y="126.7">3</text>
<text x="67.1" y="135.3" transform="rotate(-90 67.1 135.3)">3</text>
<text x="72.1" y="135.3" transform="rotate(-90 72.1 135.3)">1</text>
<text x="234.7" y="134.7" transform="rotate(-90 234.7 134.7)">S1</text>
<text x="242.3" y="135.2" transform="rotate(-90 242.3 135.2)">A12</text>
</g>
</svg>
